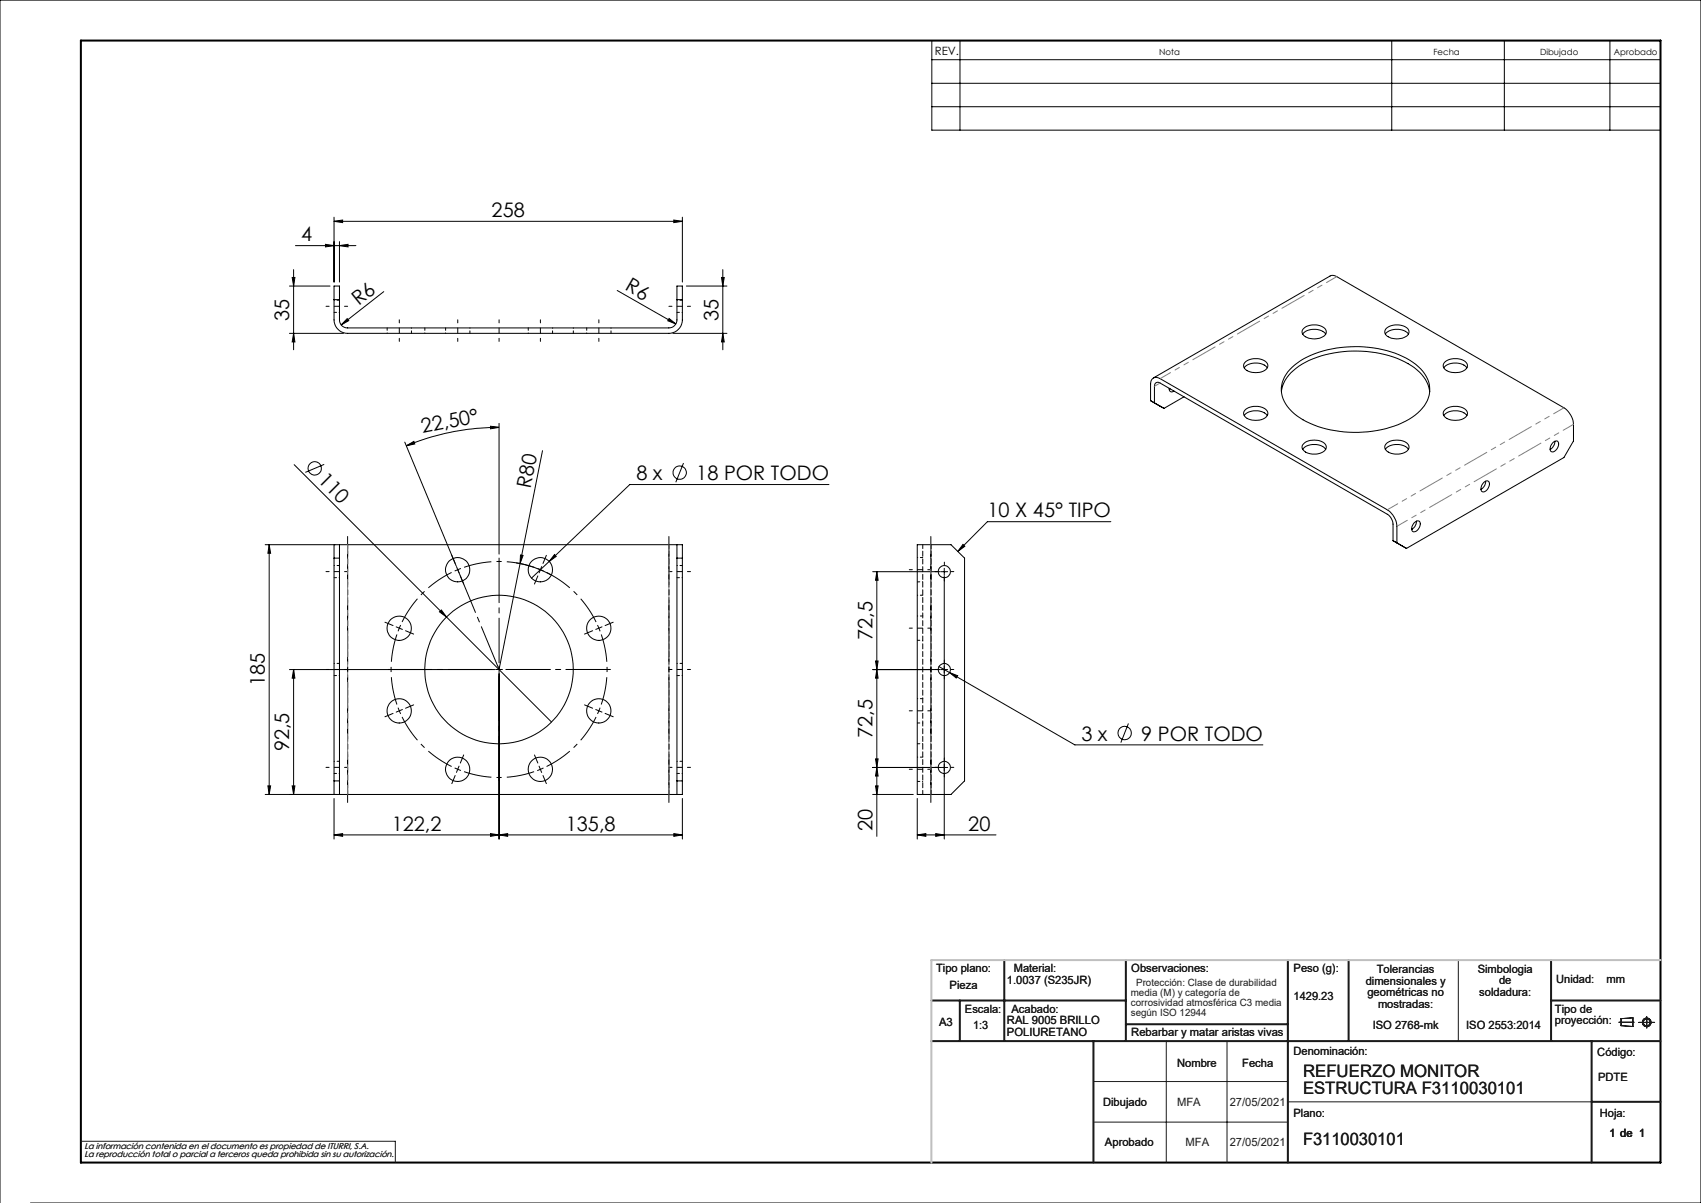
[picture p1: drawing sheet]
<svg xmlns="http://www.w3.org/2000/svg" width="420mm" height="297mm" viewBox="0 0 420 297" stroke-linecap="round" stroke-linejoin="round" font-family="sans-serif">
<g fill="none" stroke="#191924" stroke-width=".25">
<path d="M360.1 237v20M288 257v30M303 257v30M399.7 252.4h3.8M400.3 251.5l2.9-.2v2.1l-2.9-.2zM404.6 252.4h4M406.6 251v2.8M270 267h48M270 277h48M318 272h75M20 281.8h77.6v5.2"/>
<circle cx="406.6" cy="252.4" r=".86"/>
<circle cx="406.6" cy="252.4" r="1.07"/>
</g>
<g fill="none" stroke="#000" stroke-width=".25">
<path d="M230.1 10h179.9v22.1h-179.9zM230.1 14.7h179.9M237 10v22.1M343.6 10v22.1M371.4 10v22.1M397.5 10v22.1M230.1 20.6h179.9M230.1 26.3h179.9M82.5 54.6l2.1-.3v.7zM82.5 53.6v16M82.5 54.6h86M83.8 59.7v9.9"/>
<path d="M166.4 54.3l2.1 .3-2.1 .4zM168.5 53.6v16M71.5 70.6h10M72.1 68.5h.7l-.3 2.1zM72.5 66.6v19.8M73 60.6h14.9M80.4 60.3l2.1 .3-2.1 .4zM82.5 70.6h1.3v8.4a1.93 1.93 0 0 0 2 2h79.3a1.99 1.99 0 0 0 2-2v-8.4h1.4v8.4a3.4 3.4 0 0 1-3.4 3.3h-79.3a3.4 3.4 0 0 1-3.3-3.3zM82.5 74h1.3M83.8 60.6l2.1-.3v.7zM85.7 78.7l.4 .5-1.9 1zM94.8 72l-10.6 8.2"/>
<path d="M152.4 71.7l14.5 8.3M165.2 78.6l1.7 1.4-2-.8zM167.1 74h1.4M169.5 70.6h10M178.2 68.5h.6l-.3 2.1zM178.5 66.6v19.8M71.5 82.3h13.3M72.5 82.3l.3 2.1h-.7zM166.2 82.3h13.3M178.5 82.3l.3 2.1h-.6zM284.1 98.9v-4a1.44 1.44 0 0 1 .7-1.6 1.44 1.44 0 0 1 1.7 .2l56 32.4a5.3 5.3 0 0 1 2.4 4.1v4M284.1 98.9l.9 .6"/>
<path d="M284.1 98.9l3.3 1.9M284.8 93.3l43.6-25.1 .6-.2 1.1 .3 56.1 32.4a5.3 5.3 0 0 1 2.3 4.1v4.1l-2.3 4.1-38.9 22.4M285 99.5v-4.1a.86 .86 0 0 1 .5-.9 .86 .86 0 0 1 1 .1l56 32.4a3.2 3.2 0 0 1 1.5 2.4v4.1M285 99.5l2.4 1.3M288.7 95.9a.69 .69 0 0 0 .3 .8 .69 .69 0 0 0 .9-.1M288.9 96l-.2 .1M292.3 98l-4.9 2.8M307.2 90.8a4 4 0 0 1 5.7 0M307.6 89.2a4.1 4.1 0 0 1 5.3 .5 1.43 1.43 0 0 1-1.1 2 4.1 4.1 0 0 1-4.6-.9l-.1-.8zM316.4 96.7a9.3 9.3 0 0 1 5.1-6.8 28.6 28.6 0 0 1 26.2-.1 9.6 9.6 0 0 1 5.3 6.9M319.1 90.7a23.3 23.3 0 0 1 15.4-5.1 23.8 23.8 0 0 1 15.7 4.9 7.1 7.1 0 0 1-.1 11.4 24.6 24.6 0 0 1-15.8 4.8 24 24 0 0 1-14.8-4.6 7 7 0 0 1-2-9.6zM321.7 82.5a4 4 0 0 1 5.6 0"/>
<path d="M321.8 81.1a4.1 4.1 0 0 1 5.5 .3 1.39 1.39 0 0 1-1.1 1.9 4.1 4.1 0 0 1-4.6-.8l-.1-.8zM342.1 82.5a4.1 4.1 0 0 1 5.7 0M342.2 81.1a4.2 4.2 0 0 1 5.6 .3 1.39 1.39 0 0 1-1.1 1.9 4.1 4.1 0 0 1-4.6-.8l-.2-.8zM356.5 90.8a4.1 4.1 0 0 1 5.7 0M356.7 89.5a4.1 4.1 0 0 1 5.5 .2 1.43 1.43 0 0 1-1.1 2 4.1 4.1 0 0 1-4.6-.9l-.1-.8zM72.6 114.7l37.6 37.6M80 114.6l-4.6 2M99.9 109.1l12.7 30.6M100.3 110.1l1.9-1.1 .2 .6zM121.1 105.2l2.1 .3-2.1 .4zM123.2 105.5a59 59 0 0 0-22.9 4.6M123.2 104.5v32.3"/>
<path d="M133.9 111.3l-5.5 27.8M168.8 114.3l-1.9 4.8M204.7 119.6h-49.2l-19.9 19M307.2 102.6a4 4 0 0 1 5.7 0M307.6 101a4.1 4.1 0 0 1 5.3 .5 1.43 1.43 0 0 1-1.1 2 4.1 4.1 0 0 1-4.6-.9l-.1-.8zM321.7 110.9a4 4 0 0 1 5.6 0M321.8 109.6a4.1 4.1 0 0 1 5.5 .3 1.43 1.43 0 0 1-1.1 1.9 3.8 3.8 0 0 1-4.7-1.1v-.6zM342.1 110.9a4 4 0 0 1 5.7 0M342.2 109.6a4.1 4.1 0 0 1 5.6 .3 1.43 1.43 0 0 1-1.1 1.9 4.1 4.1 0 0 1-4.6-.9l-.2-.8zM356.5 102.6a4.1 4.1 0 0 1 5.7 0M356.9 101a4.1 4.1 0 0 1 5.3 .5 1.43 1.43 0 0 1-1.1 2 4.1 4.1 0 0 1-4.6-.9l-.1-.8zM366.5 119a.79 .79 0 0 1 1.1-.1 .79 .79 0 0 1 .1 1.1 1.48 1.48 0 0 1-1.8 1.3 1.83 1.83 0 0 1 .6-2.3z"/>
<path d="M366.8 118.8a2.18 2.18 0 0 1-1.1 2M383.6 109.1a.74 .74 0 0 1 1-.2 .74 .74 0 0 1 .2 1 1.65 1.65 0 0 1-1.8 1.6 1.77 1.77 0 0 1 .6-2.4zM383.9 108.9a2.18 2.18 0 0 1-1.2 2M65.5 134.5h18.3M66.5 134.5l.3 2.1h-.7zM66.5 134.5v61.6M82.5 134.5v61.6M82.5 137.8h1.3M83.8 134.5h83.3M83.8 134.5v61.6M127.4 139l1.5 .2a28.3 28.3 0 0 1 7.1 2.7M128.4 139.1l-5.2 26.2"/>
<path d="M128.5 137l.7 .1-.8 2zM135.6 138.6l-4.4 4.1M136.9 136.9l.4 .5-1.7 1.2zM167.1 134.5h1.4v61.6h-1.4M167.1 137.8h1.4M167.1 134.5v61.6M226.5 134.5h8.3l3.4 3.3v55l-3.4 3.3h-8.3zM237.8 134.4l.4 .5-1.7 1.2zM274.3 128.8h-30.5l-7.3 7.3M344 133.5l.9 .5M344 133.5l3.3 1.9M344.9 134l2.4 1.4"/>
<path d="M349.1 129.1a.8 .8 0 0 1 .9-.5 .8 .8 0 0 1 .7 .7 1.75 1.75 0 0 1-1.9 1.9 1.68 1.68 0 0 1 .3-2.1zM349.7 128.7a2.48 2.48 0 0 1-1.1 2M108.5 151.1l.5-.5 1.2 1.7zM110.2 152.3l26 26M215.5 141.1h16.7M216.5 141.1v65.4M216.5 141.1l.3 2.2h-.6zM232.3 141.1h1.7M233.2 142.1v65M233.2 140.3v1.7M71.5 165.3h50.7M72.5 165.3l.3 2.1h-.7z"/>
<path d="M72.5 165.3v30.8M123.2 166.3v40.8M215.5 165.3h16.7M216.2 163.2h.6l-.3 2.1zM216.5 165.3l.3 2.1h-.6zM231.8 164.6l2.7 1.4M232.3 165.3h1.7M234.5 166l2 .8-.4 .6zM234.5 166l30.9 17.9h46.4M278.6 178.6l-1.8 4.7M65.5 196.1h18.3M66.1 194h.7l-.3 2.1z"/>
<path d="M72.1 194h.7l-.3 2.1zM82.5 197.1v10M82.5 192.8h1.3M83.8 196.1h83.3M133.1 189.2l.6 1.5M134.2 189.6l-1.6 .6M167.1 192.8h1.4M168.5 197.1v10M215.5 189.5h16.7M215.5 196.1h10M216.2 194h.6l-.3 2.1zM216.2 187.4h.6l-.3 2.1z"/>
<path d="M216.5 189.5l.3 2.1h-.6zM226.5 197.1v10M232.3 189.5h1.7M82.5 206.1l2.1-.3v.7zM82.5 206.1h86M121.1 205.8l2.1 .3-2.1 .4zM123.2 206.1l2.1-.3v.7zM166.4 205.8l2.1 .3-2.1 .4zM226.5 206.1l2.1-.3v.7zM226.5 206.1h19.4M231 205.8l2.2 .3-2.2 .4zM0 297v-297h420v297h-412.5"/>
<circle cx="77.7" cy="115.6" r="1.64"/>
<circle cx="167.8" cy="116.7" r="1.65"/>
<circle cx="98.6" cy="155.1" r="3"/>
<circle cx="113" cy="140.7" r="2.99"/>
<circle cx="133.4" cy="140.6" r="3"/>
<circle cx="147.9" cy="155.1" r="3"/>
<circle cx="233.2" cy="141.1" r="1.49"/>
<circle cx="98.6" cy="175.5" r="3"/>
<circle cx="123.2" cy="165.3" r="18.3"/>
<circle cx="147.9" cy="175.5" r="3"/>
<circle cx="233.2" cy="165.3" r="1.49"/>
<circle cx="113" cy="189.9" r="2.99"/>
<circle cx="133.4" cy="189.9" r="3"/>
<circle cx="233.2" cy="189.5" r="1.49"/>
<circle cx="277.7" cy="181" r="1.64"/>
</g>
<path d="M20 10h390v277h-390z" fill="none" stroke="#000" stroke-width=".5"/>
<g fill="none" stroke="#191924" stroke-width=".5">
<path d="M248 237v20M278 237v20M318 237v50M333 237v20M383 237v20M230 257h180M230 247h48M237 247v10M270 257v30M278 252.9h40M383 247h27M393 257v30"/>
<path d="M393 272h17"/>
</g>
<path d="M410 237h-180v50" fill="none" stroke="#c0c0c0" stroke-width=".5"/>
<g fill="none" stroke="#000" stroke-width=".25" stroke-dasharray="15.2 1.3 1.3 1.3" stroke-linecap="butt">
<path d="M98.6 155.1l-.3 .8M98.6 155.1l.3-.8M113 140.6l-.7 .4M113 140.6l.8-.3M133.4 140.6l-.7-.3M133.4 140.6l.8 .4M147.9 155.1l-.4-.8M147.9 155.1l.3 .8M98.6 175.5l.3 .8M98.6 175.5l-.3-.8M147.9 175.5l.3-.8M147.9 175.5l-.4 .8"/>
<path d="M113 189.9l.8 .3M113 189.9l-.7-.3"/>
</g>
<path d="M98 156.6a26.7 26.7 0 0 0 0 17.3M111.5 141.3a26.7 26.7 0 0 0-12.2 12.3M131.9 140.1a26.7 26.7 0 0 0-17.3 0M147.2 153.6a26.7 26.7 0 0 0-12.2-12.3M99.3 177a26.7 26.7 0 0 0 12.2 12.2M148.5 173.9a26.7 26.7 0 0 0 0-17.3M114.6 190.5a26.7 26.7 0 0 0 17.3 0M135 189.2a26.7 26.7 0 0 0 12.2-12.2" fill="none" stroke="#000" stroke-width=".25" stroke-dasharray="15.2 1.3 1.3 1.3" stroke-dashoffset="8.3" stroke-linecap="butt"/>
<g fill="none" stroke="#000" stroke-width=".25" stroke-dasharray="15.2 1.3 1.3 1.3" stroke-dashoffset="14.5">
<path d="M80.5 75.6h5.3M98.6 79v5.3M113 79v5.3M123.2 79v5.3M133.4 79v5.3M147.9 79v5.3M165.2 75.6h5.3M80.5 141.1h5.3M165.2 141.1h5.3M229.8 155.1h-5.3M229.8 140.6h-5.3M80.5 165.3h5.3"/>
<path d="M165.2 165.3h5.3M229.8 165.3h-5.3M229.8 175.5h-5.3M80.5 189.5h5.3M165.2 189.5h5.3M229.8 189.9h-5.3"/>
</g>
<path d="M85.8 132.5v65.6M165.2 132.5v65.6M229.8 132.5v65.6" fill="none" stroke="#000" stroke-width=".25" stroke-dasharray="15.2 1.3 1.3 1.3" stroke-dashoffset="3.4"/>
<g fill="none" stroke="#000" stroke-width=".25" stroke-dasharray="15.2 1.3 1.3 1.3">
<path d="M112.4 139.1l-.8-2M134.1 139.1l.8-2M233.2 139.5v-.7M97.1 154.4l-2-.8M98.6 155.1l-.8-.3M98.6 155.1l.8 .3M100.1 155.7l2 .8M113 140.6l-.3-.7M113 140.6l.3 .8M113.7 142.2l.8 2M132.8 142.2l-.8 2M133.4 140.6l.4-.7"/>
<path d="M133.4 140.6l-.3 .8M146.3 155.7l-2 .8M147.9 155.1l.7-.3M147.9 155.1l-.8 .3M149.4 154.4l2-.8M231.5 141.1h-.7M233.2 142.8v.7M234.8 141.1h.7M97.1 176.1l-2 .9M98.6 175.5l-.8 .3M98.6 175.5l.8-.3M100.1 174.9l2-.9"/>
<path d="M123.2 165.3v-.8M123.2 165.3h-.8M123.2 165.3v.8M123.2 165.3h.9M146.3 174.9l-2-.9M147.9 175.5l.7 .3M147.9 175.5l-.8-.3M149.4 176.1l2 .9M231.5 165.3h-.7M233.2 163.6v-.6M233.2 167v.6M234.8 165.3h.7"/>
<path d="M112.4 191.5l-.8 2M113 189.9l-.3 .8M113 189.9l.3-.7M113.7 188.4l.8-2M132.8 188.4l-.8-2M134.1 191.5l.8 2M231.5 189.5h-.7M233.2 187.8v-.7M233.2 191.1v.7M234.8 189.5h.7"/>
</g>
<path d="M121.6 165.3h-25.9M123.2 163.6v-25.8M123.2 167v25.8M124.9 165.3h25.8" fill="none" stroke="#000" stroke-width=".25" stroke-dasharray="15.2 1.3 1.3 1.3" stroke-dashoffset="4.2"/>
<path d="M123.2 165.3l-10.2-24.7" fill="none" stroke="#000" stroke-width=".25" stroke-dasharray="15.2 1.3 1.3 1.3" stroke-dashoffset="3.8"/>
<g fill="#000">
<path d="M165.2 78.6l1.7 1.4-2-.8zM85.7 78.7l.4 .5-1.9 1zM128.5 137l.7 .1-.8 2zM108.5 151.1l.5-.5 1.2 1.7z"/>
<path d="M121.1 105.2l2.1 .3-2.1 .4zM100.3 110.1l1.9-1.1 .2 .6z"/>
<path d="M66.5 134.5l.3 2.1h-.7zM66.1 194h.7l-.3 2.1zM72.5 165.3l.3 2.1h-.7zM72.1 194h.7l-.3 2.1zM72.1 68.5h.7l-.3 2.1zM72.5 82.3l.3 2.1h-.7zM178.2 68.5h.6l-.3 2.1zM178.5 82.3l.3 2.1h-.6z"/>
<path d="M216.2 163.2h.6l-.3 2.1zM216.5 141.1l.3 2.2h-.6z"/>
<path d="M216.2 194h.6l-.3 2.1zM216.5 189.5l.3 2.1h-.6zM216.2 187.4h.6l-.3 2.1zM216.5 165.3l.3 2.1h-.6z"/>
<path d="M82.5 206.1l2.1-.3v.7zM121.1 205.8l2.1 .3-2.1 .4zM123.2 206.1l2.1-.3v.7zM166.4 205.8l2.1 .3-2.1 .4zM136.9 136.9l-1.3 1.7 1.7-1.2zM80.4 60.3l2.1 .3-2.1 .4zM83.8 60.6l2.1-.3v.7zM82.5 54.6l2.1-.3v.7zM166.4 54.3l2.1 .3-2.1 .4zM237.8 134.4l.4 .5-1.7 1.2zM234.5 166l1.6 1.4 .4-.6zM226.5 206.1l2.1-.3v.7zM231 205.8l2.2 .3-2.2 .4z"/>
</g>
<g fill="none" stroke="#000" stroke-width=".25" stroke-dasharray="1.3 .6" stroke-dashoffset=".7">
<path d="M82.5 77.1h1.3M83.8 74.1h-1.3M167.2 77.1h1.3M168.5 74.1h-1.3M95.6 81v1.3M101.6 82.3v-1.3M104.9 81v1.3M110 81v1.3M116 82.3v-1.3M130.4 81v1.3M136.4 82.3v-1.3M141.6 82.3v-1.3"/>
<path d="M144.9 81v1.3M150.9 82.3v-1.3M83.8 139.6h-1.3M168.5 139.6h-1.3M227.8 137.6h-1.3M82.5 142.6h1.3M167.2 142.6h1.3M226.5 158.1h1.3M226.5 143.6h1.3M227.8 152.1h-1.3M227.8 147h-1.3M82.5 166.8h1.3"/>
<path d="M83.8 163.8h-1.3M167.2 166.8h1.3M168.5 163.8h-1.3M226.5 178.5h1.3M227.8 172.5h-1.3M82.5 191h1.3M83.8 188h-1.3M167.2 191h1.3M168.5 188h-1.3M226.5 183.6h1.3M226.5 192.9h1.3M227.8 186.9h-1.3"/>
</g>
<path d="M85.8 134.5v61.6M165.2 134.5v61.6M227.8 134.5v61.6M229.8 134.5v61.6" fill="none" stroke="#000" stroke-width=".25" stroke-dasharray="1.3 .6" stroke-dashoffset=".3"/>
<path d="M85.8 134.5v61.6M165.2 134.5v61.6M229.8 134.5v61.6" fill="none" stroke="#808080" stroke-width=".25" stroke-dasharray="6.3 1.3 1.3 1.3 1.3 1.3" stroke-dashoffset="4.1"/>
<path d="M286.5 93.5l43.6-25.2M342.6 125.8l43.6-25.1M344.9 129.9l43.6-25.1" fill="none" stroke="#808080" stroke-width=".25" stroke-dasharray="6.3 1.3 1.3 1.3 1.3 1.3" stroke-dashoffset="3.4"/>
<path d="M285.1 95.4l1.4-.8" fill="none" stroke="#808080" stroke-width=".25" stroke-dasharray="6.3 1.3 1.3 1.3 1.3 1.3"/>
<g font-size="4.9">
<text x="121.4" y="53.5">258</text>
<text x="74.3" y="59.5">4</text>
<text x="154.1" y="71.5" transform="rotate(30 154.1 71.5)">R6</text>
<text x="88.6" y="75.6" transform="rotate(-39 88.6 75.6)">R6</text>
<text x="71.4" y="79.2" transform="rotate(-90 71.4 79.2)">35</text>
<text x="177.4" y="79.2" transform="rotate(-90 177.4 79.2)">35</text>
<text x="104.4" y="107" transform="rotate(-11 104.4 107)">22,50°</text>
<text x="78.3" y="118.9" transform="rotate(45 78.3 118.9)">110</text>
<text x="157.1" y="118.5">8 x</text>
<text x="171.9" y="118.5">18 POR TODO</text>
<text x="131" y="120.7" transform="rotate(-79 131 120.7)">R80</text>
<text x="243.8" y="127.7">10 X 45° TIPO</text>
<text x="215.4" y="158" transform="rotate(-90 215.4 158)">72,5</text>
<text x="65.4" y="169.4" transform="rotate(-90 65.4 169.4)">185</text>
<text x="71.4" y="185.5" transform="rotate(-90 71.4 185.5)">92,5</text>
<text x="215.4" y="182.2" transform="rotate(-90 215.4 182.2)">72,5</text>
<text x="267" y="182.8">3 x</text>
<text x="281.8" y="182.8">9 POR TODO</text>
<text x="96.7" y="205">122,2</text>
<text x="139.7" y="205">135,8</text>
<text x="215.4" y="205.1" transform="rotate(-90 215.4 205.1)">20</text>
<text x="239.1" y="205">20</text>
</g>
<g font-size="4.2" fill="#191924">
<text x="321.7" y="265.9">REFUERZO MONITOR</text>
<text x="321.7" y="270.2">ESTRUCTURA F3110030101</text>
<text x="321.7" y="282.8">F3110030101</text>
</g>
<text font-size="2.8" x="230.8" y="13.6">REV.</text>
<g font-size="2.8" fill="#191924">
<text x="231.1" y="239.9">Tipo plano:</text>
<text x="250.3" y="239.9">Material:</text>
<text x="279.3" y="239.9">Observaciones:</text>
<text x="319.4" y="239.9">Peso (g):</text>
<text x="234.5" y="244.1">Pieza</text>
<text x="248.6" y="243">1.0037 (S235JR)</text>
<text x="337.2" y="243.1">dimensionales y</text>
<text x="337.6" y="246">geométricas no</text>
<text x="339.9" y="240.3">Tolerancias</text>
<text x="364.9" y="240.2">Simbologia</text>
<text x="365.3" y="245.9">soldadura:</text>
<text x="370.1" y="243">de</text>
<text x="384.2" y="242.7">Unidad:</text>
<text x="396.7" y="242.7">mm</text>
<text x="238.3" y="250">Escala:</text>
<text x="249.7" y="250">Acabado:</text>
<text x="319.4" y="246.9">1429.23</text>
<text x="340.2" y="248.8">mostradas:</text>
<text x="383.9" y="250">Tipo de</text>
<text x="231.9" y="253.4">A3</text>
<text x="240.3" y="254">1:3</text>
<text x="248.6" y="252.9">RAL 9005 BRILLO</text>
<text x="248.6" y="255.7">POLIURETANO</text>
<text x="279.3" y="255.7">Rebarbar y matar aristas vivas</text>
<text x="338.9" y="254">ISO 2768-mk</text>
<text x="362" y="254">ISO 2553:2014</text>
<text x="383.9" y="252.8">proyección:</text>
<text x="290.6" y="263.3">Nombre</text>
<text x="306.7" y="263.3">Fecha</text>
<text x="319.4" y="260.6">Denominación:</text>
<text x="394.4" y="260.6">Código:</text>
<text x="394.6" y="266.9">PDTE</text>
<text x="272.4" y="273">Dibujado</text>
<text x="290.6" y="273">MFA</text>
<text x="303.6" y="273">27/05/2021</text>
<text x="319.4" y="275.8">Plano:</text>
<text x="395" y="275.8">Hoja:</text>
<text x="397.4" y="280.6">1 de 1</text>
<text x="272.8" y="282.8">Aprobado</text>
<text x="292.7" y="282.8">MFA</text>
<text x="303.6" y="282.8">27/05/2021</text>
</g>
<g font-size="2.5" fill="#191924">
<text x="279.2" y="245.8">media (M) y categoría de</text>
<text x="280.6" y="243.3">Protección: Clase de durabilidad</text>
<text x="279.2" y="248.3">corrosividad atmosférica C3 media</text>
<text x="279.2" y="250.7">según ISO 12944</text>
</g>
<g font-size="2.1">
<text x="286.2" y="13.6">Nota</text>
<text x="353.9" y="13.6">Fecha</text>
<text x="380.3" y="13.6">Dibujado</text>
<text x="398.5" y="13.6">Aprobado</text>
</g>
<g font-size="2.1" fill="#191924">
<text x="20.8" y="283.7">La información contenida en el documento es propiedad de ITURRI, S.A.</text>
<text x="20.8" y="285.7">La reproducción total o parcial a terceros queda prohibida sin su autorización.</text>
</g>
</svg>
